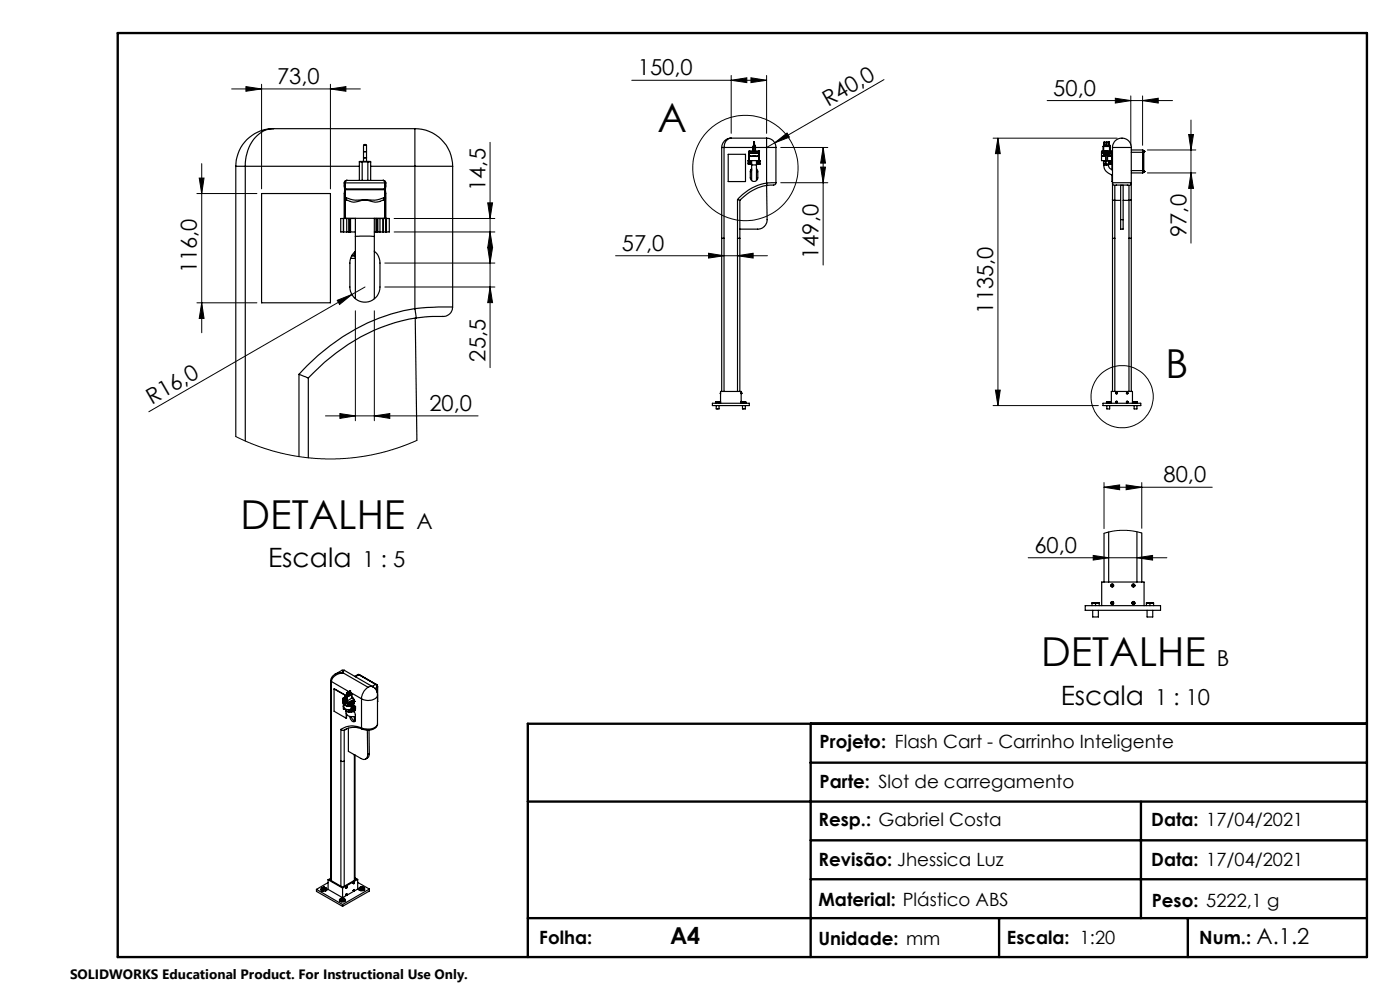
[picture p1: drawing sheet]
<svg xmlns="http://www.w3.org/2000/svg" width="297mm" height="210mm" viewBox="0 0 297 210" stroke-linecap="round" stroke-linejoin="round" font-family="sans-serif">
<g fill="none" stroke="#000" stroke-width=".21">
<path d="M49.1 18.9h27.3M52.2 18.4l3.3 .5-3.3 .5zM55.5 17.9v22.2M70.1 18.9l3.3-.5v1zM70.1 17.9v22.2M134 17h28.6M155.1 17l3.3-.5v1zM155.1 16v12.3M159.3 16.5l3.3 .5-3.3 .5zM162.6 16v12.3M187.5 16.9l-23.1 13.4M42.3 37.8h1l-.5 3.3z"/>
<path d="M42.8 34.7v35.9M104 30.2v47.8M164.4 30.3l2.6-2.1 .5 .9zM164.4 30.3l-1.8 1M165.6 38.8h10M165.6 31.3h10M174.1 35.4h1l-.5 3.4zM174.6 31.3l.5 3.3h-1zM174.6 31.3v24.9M210.7 29.3h26.3M211.7 29.3l.5 3.3h-1zM211.7 29.3v56.7"/>
<path d="M222.1 21.3h26.6M236.6 20.8l3.3 .5-3.3 .6zM239.9 20.3v10.5M242.4 21.3l3.3-.5v1.1zM242.4 20.3v10.5M243.4 31.8h10.3M243.4 36.7h10.3M252.2 28.5h1l-.5 3.3zM252.7 25.5v26.1M252.7 36.7l.5 3.3h-1zM41.8 41.1h12.7M81.6 55.8h23.4"/>
<path d="M83.6 46.3h21.4M83.6 49.2h21.4M103.5 52.5h1l-.5 3.3zM103.5 43h1l-.5 3.3zM104 49.2l.5 3.3h-1zM130.6 54.2h32.2M150.3 53.7l3.3 .5-3.3 .5zM156.5 54.2l3.3-.5v1zM41.8 64.2h12.7M42.8 64.2l.5 3.3h-1zM71.5 63.7l3.1-1.2-2.6 2.1zM74.6 62.5l-43 24.8"/>
<path d="M75.4 65.9v23.3M77.4 60.9l-2.8 1.6M79.4 65.9v23.3M81.6 60.9h23.4M104 60.9l.5 3.3h-1zM50 92.6l4.9 2.1 4.7 1.4 5.1 .9 4.3 .4 5.2-.2 4.8-.7 4.4-1.2 5-1.9M69 88.2h32.4M72.1 87.7l3.3 .5-3.3 .6zM79.4 88.2l3.3-.5v1.1zM210.7 86h22.3M211.2 82.8h1l-.5 3.2zM218.1 118.3h29.4"/>
<path d="M231.9 117.8l3.3 .5-3.3 .5zM234.2 103.4l3.3-.5v1zM234.2 102.4v9.7M234.2 103.4h23M238.9 102.9l3.3 .5-3.3 .5zM241.2 118.3l3.3-.5v1zM242.2 113.1l-2.3-.5-2.4-.1-3.3 .6M242.2 102.4v9.7"/>
<circle cx="158.1" cy="35.6" r="11.2"/>
<circle cx="238" cy="84.2" r="6.6"/>
</g>
<path d="M25 7h265v196h-265zM172 153.5v49.5M290 153.5h-178v49.5M112 170h178M172 178.3h118M172 161.8h118M242 170v24.8M112 194.8h178M172 186.5h118M211.9 194.8v8.2M252 194.8v8.2" fill="none" stroke="#000" stroke-width=".5"/>
<g fill="#000">
<path d="M164.4 30.3l2.6-2.1 .5 .9zM71.5 63.7l3.1-1.2-2.6 2.1z"/>
<path d="M70.1 18.9l3.3-.5v1zM52.2 18.4l3.3 .5-3.3 .5z"/>
<path d="M155.1 17l3.3-.5v1zM159.3 16.5l3.3 .5-3.3 .5zM236.6 20.8l3.3 .5-3.3 .6zM242.4 21.3l3.3-.5v1.1z"/>
<path d="M174.1 35.4h1l-.5 3.4zM174.6 31.3l.5 3.3h-1zM211.2 82.8h1l-.5 3.2zM211.7 29.3l.5 3.3h-1zM104 60.9l.5 3.3h-1zM103.5 52.5h1l-.5 3.3z"/>
<path d="M252.2 28.5h1l-.5 3.3zM252.7 36.7l.5 3.3h-1zM103.5 43h1l-.5 3.3zM104 49.2l.5 3.3h-1zM42.3 37.8h1l-.5 3.3zM42.8 64.2l.5 3.3h-1z"/>
<path d="M150.3 53.7l3.3 .5-3.3 .5zM156.5 54.2l3.3-.5v1z"/>
<path d="M79.4 88.2l3.3-.5v1.1zM72.1 87.7l3.3 .5-3.3 .6z"/>
<path d="M238.9 102.9l3.3 .5-3.3 .5zM234.2 103.4l3.3-.5v1zM241.2 118.3l3.3-.5v1zM231.9 117.8l3.3 .5-3.3 .5z"/>
</g>
<g fill="none" stroke="#000" stroke-width=".25">
<path d="M50 35.3h2M50 35.3v57.3M52 35.3v58.2M52 35.3h24.2M58 27.3a6.3 6.3 0 0 0-5.6 5.3l-.3 1.3-.1 1.4M58 27.3a7.9 7.9 0 0 0-8 8M58 27.3h30M73 38.8l.1 1.2M73 38.8h.1M73.1 39.6l.1 .5h8.4M73.1 38.8h.2M73.1 39.6v1.3"/>
<path d="M73.1 38.8v.8M73.1 39.9v.7M73.3 38.8h8.3M73.3 38.8v3.1M73.6 38.3a.54 .54 0 0 0-.6 .5M73.6 38.3h.1M73.6 38.3l-.2 .1-.1 .4M73.6 38.3h7.6M73.6 38.3a.49 .49 0 0 0-.5 .5M76.2 34.4h.6M76.2 34.4v3.9M76.8 34.2v.2"/>
<path d="M76.8 34.2l-.6 .2M76.8 34.4h1.2M76.8 34.2h1.2M76.8 34.4v3.9M77.1 30.8l.2-.2 .5 .2M77.1 33.5h.7M77.1 33.4h.7M77.1 32.2h.7M77.1 30.8h.7M77.1 30.8v3.4M77.8 30.8v3.4M78 34.2v.2"/>
<path d="M78 34.4h.6M78 34.2l.6 .2M78 34.4v3.9M78.6 34.4v3.9M78.6 35.3h9.4M81.2 38.3h.1a.54 .54 0 0 1 .5 .5M81.2 38.3l.3 .1 .1 .4M81.2 38.3a.49 .49 0 0 1 .6 .5M81.6 38.8h.2M81.6 38.8v1.3M81.7 39.9v.7M81.8 39.6l-.2 .5"/>
<path d="M81.8 39.6v1.3M81.8 38.8h.1M81.8 38.8v.8M81.8 38.8v1.2M88 27.3a8 8 0 0 1 8 8M88 27.3v8M88 35.3h8M88 35.3v30.2M96 35.3v29.8a1.99 1.99 0 0 1-2 2M153.1 31.3h.5M153.1 31.3v51.7M153.6 31.3v51.7"/>
<path d="M153.6 31.3h6.1M154.5 32.7h3.7v5.8h-3.7zM155.1 29.3a1.8 1.8 0 0 0-1.5 2M155.1 29.3a1.99 1.99 0 0 0-2 2M155.1 29.3h7.5M158.8 34.1h.1M158.8 34.8h.1M158.9 32.2v.2M158.9 32.2h.1M158.9 32.5h2.1M158.9 32.4v.1M158.9 32.5v.2"/>
<path d="M158.9 32.5l-.1 2.3M158.9 32.7v1.4M158.9 32.9l.1 .2M158.9 32.2h2.1M158.9 34.1h2.1M158.9 34.1h.1M158.9 32.2v.7M158.9 33v1.1M158.9 32.9h.1M159 32.9l1 .2M159 32.9v.2M159 33.1h1"/>
<path d="M159 33.1h.1M159 34.1h.1M159 34.8h.1M159 34.1h-.3v.7h.3M159 34.1v.7M159 32l-.1 .2M159 32h1.9M159.1 34.1h.1M159.1 34.8h.1M159.1 34.1v.7M159.2 34.1h.1M159.2 34.8h.1"/>
<path d="M159.2 34.1v.7M159.2 34.1h.3v.9M159.2 34.8h.3M159.2 36.2h.3M159.2 36l.3 .1M159.3 36h.2M159.4 35.8v.3M159.5 35v3.3M159.5 35h1M159.5 35.8l-.3 .5v1.4a.79 .79 0 0 0 .8 .8 .79 .79 0 0 0 .8-.8v-1.4l-.3-.5M159.7 31.1h.1M159.7 31.1v.9"/>
<path d="M159.8 31v.1M159.8 31l-.1 .1M159.8 31.1h.3M159.8 31h.3M159.8 31.1v.9M159.9 30.8h.1M159.9 30.2h.2M159.9 30.5h.2M159.9 30.2v.8M160 33.1h.9M160 30.8h.1M160.1 30.8h.1"/>
<path d="M160.1 30.2v.8M160.1 31v.1M160.1 31.1h.2M160.1 31l.2 .1M160.1 31.1v.9M160.3 31.1v.9M160.3 31.3h2.3M160.5 35v3.3M160.5 34.8h.1M160.5 34.1h.1M160.5 34.1v.9M160.5 34.1v.7"/>
<path d="M160.6 34.1h.1M160.6 34.1v.7M160.6 34.8h.1M160.7 34.1h.1M160.7 34.8h.1M160.7 34.1v.7M160.8 34.1v.7M160.8 34.1h.3M160.8 34.8h.3M160.9 32l.2 .2M160.9 32l.1 .2M160.9 32h.1"/>
<path d="M160.9 34.1h.1M160.9 34.8h.1M160.9 33.1h.1M160.9 34.1v.7M161 32.9l-1 .2M161 32.9l-.1 .2M161 32.9h.1M161 32.9v.2M161 32.2h.1M161 32.2v.7M161 32.4v.1M161 32.5v.2"/>
<path d="M161 34.1h.1M161 32.5l.1 .2M161 32.7l.1 2.1M161.1 32.3l-.1 .1M161.1 34.8h.1M161.1 32.2l-.1 .2M161.1 34.1h.2v.7h-.2M161.1 34.1v.7M162.6 29.3a1.93 1.93 0 0 1 2 2M162.6 38.8a10.3 10.3 0 0 0-6.1 3.5M162.6 38.8l.1 .5M162.6 29.3v2"/>
<path d="M162.6 39.3l.1 7.3a1.93 1.93 0 0 1-2 2h-3.7M162.6 31.3h2M162.6 31.3v7.5M162.7 39.3a10 10 0 0 0-5.7 3.2M164.6 38.8a.87 .87 0 0 1-1.2 .5h-.7M164.6 38.8h-2M164.6 31.3v7.5M233.7 32.2v1.9h.9M233.7 32.5h.4M233.7 32.2h.4M233.7 32.5h.1M234 31.1h.1"/>
<path d="M234 31.1v.9M234.1 32.9l-.4 .2h.5M234.1 32.9l.1 .2M234.1 32.9h.1M234.1 32.2h.1M234.1 32.5h.1M234.1 32.5l.1 .2M234.1 32.2v.7M234.1 31v.1M234.1 31l-.1 .1M234.1 31.1h1.3M234.1 31h1.3"/>
<path d="M234.1 31.1v.9M234.2 35a2.22 2.22 0 0 0 1.8 2.2M234.2 34.1h.1M234.2 32h-.4l-.1 .2M234.2 35h1M234.2 32.9h.4M234.2 32.9v.2M234.2 32v.2M234.2 32l-.1 .2M234.2 32.4l-.1 .1M234.2 32.4l.3 .1M234.2 34.1l-.1 .7h1.3"/>
<path d="M234.2 34.1h1.2M234.2 32.2v.2M234.2 32.7v.2M234.2 34.1v.9M234.2 32h.4M234.2 32.2h.4M234.2 30.8h.1M234.2 30.8h.2M234.2 30.2h.2M234.2 30.5h.2M234.2 33.1h.1M234.2 30.2v.8"/>
<path d="M234.3 30.1l.1 .1M234.3 30.1l-.1 .1M234.3 30.1h.1M234.4 30.8h.1M234.4 30.2v.8M234.5 32.5l-.1 .2h-.2M234.5 32.5h.1M234.6 34.1h.1M234.6 33l-.4 .1M234.6 32.5v.1M234.6 32.5h.1M234.6 34.8h.1"/>
<path d="M234.6 32.2h.3M234.6 32v.2M234.6 32h.3M234.6 32.6h.3M234.6 34.1h.3M234.6 32.4h.3M234.6 32.4h.1M234.6 32.2v.2M234.6 32.6v2.2M234.7 30.2h.1M234.7 30.2v.8M234.8 30.1v.1"/>
<path d="M234.8 30.1l-.1 .1M234.8 30.1h.1M234.8 30.2v.8M234.9 32v.2M234.9 32h.4M234.9 32.9h.4M234.9 33l.4 .1M234.9 34.1h.1M234.9 32.5v.1M234.9 32.4v.1M234.9 32.5h.1M234.9 32.2v.2"/>
<path d="M234.9 32.6v1.5M234.9 32.2h.4M235 32.5l.1 .2h.2M235 32.5h.1M235.2 35v.2a1.17 1.17 0 0 0 .8 .9M235.2 34.1h.1M235.2 30.8h.1M235.2 30.2h.1M235.2 30.5h.1M235.2 30.2v.8M235.2 34.8v.2M235.2 34.1v.7"/>
<path d="M235.3 33.1h.1M235.3 32h.4l.1 .2M235.3 30.8h.1M235.3 32.9v.2M235.3 32.9h.1M235.3 32l.1 .2M235.3 32.2h.1M235.3 32v.2M235.3 32.4l.1 .1M235.3 32.4l-.3 .1M235.3 30.2v.8M235.3 32.2v.2"/>
<path d="M235.3 32.7v.2M235.3 34.1v.7M235.4 31.1h.1M235.4 31v.1M235.4 31l.1 .1M235.4 31.1v.9M235.4 32.5h.1M235.4 32.5l-.1 .2M235.4 34.1h.1M235.4 34.8h.1M235.4 34.1v.7M235.4 32.9l-.1 .2"/>
<path d="M235.4 32.5h.4M235.4 32.2h.4M235.4 32.9h.1M235.4 32.2v.7M235.5 32.9l.3 .2h-.5M235.5 32.9l-.2 .2M235.5 34.1h.4v.7h-.4M235.5 31.1v.9M235.5 34.1v.7M235.6 34.1v.7M235.7 34.1v.7M235.8 32.5h.1"/>
<path d="M235.8 32.2v1.9h-.9M235.9 34.3v.2zM235.9 37.1l.1 1.4M236 31.3a1.99 1.99 0 0 1 2-2 1.99 1.99 0 0 1 2 2M236 31.3h4M236 38.8h4M236 38.8l.1 .3 .4 .2M236 38.8v3.5M236 32.7l-.1 3.3M236 31.3v7.5M236.5 39.3h3M236.5 39.3v3.2"/>
<path d="M239.5 39.3v3.2M240 38.8l-.1 .3-.4 .2M240 38.8v3.5M240 36.2h2.4M240 36.7h2.4M240 31.8h2.4M240 31.3v7.5M240 32.3h2.4M242.4 32.3h.2M242.4 36.2h.2M242.4 36.2v.5M242.4 31.8v.5"/>
<path d="M242.4 31.8l.2 .3M242.4 32.3v3.9M242.6 32h.1M242.6 36.5h.1M242.6 32v.2M242.6 36.3v.2M242.6 32.1v.1M242.6 32v.1M242.6 36.4v.1M242.6 36.3v.3v-.2M242.6 36.4h.1M242.6 36.5l-.2 .2"/>
<path d="M242.6 36.2v.1M242.6 32.1h.1M242.6 32.1v-.1v.3M242.6 32.3h.1M242.6 32.1v.2M242.6 36.3v.1M242.6 32.3v3.9M55.5 41.1h14.6v23.1h-14.6zM72.8 46.3h.1M72.8 49.2h.1M72.8 46.3v2.9M73.1 46.3h.1"/>
<path d="M73.1 40.6v5.7M73.1 40.9v5.4M73.2 46.3h8.5M73.2 46.3h.1M73.2 42.2v4.1M73.3 41.9l-.2 .1 .4 .4M73.3 41.9l.2 .5M73.3 41.9h.1M73.3 40.1v.1M73.4 41.9a6.8 6.8 0 0 0 4 .5M73.4 41.9v.4l.2 .2M73.5 42.4l.1 .1"/>
<path d="M73.6 46.3h.4M73.6 49.2h.4M73.6 46.3h-1.3v2.9h1.3M73.6 46.3v2.9M73.6 42.5l.7 .2M74 46.3h.2M74 49.2h.2M74 46.3v2.9M74.2 46.3h.2M74.2 49.2h.2M74.2 46.3v2.9M74.4 46.3h1"/>
<path d="M74.4 49.2h1M74.4 46.3v2.9M74.4 54.8h1M74.6 54.3h.7M74.7 54.1h.6M74.7 54.2h.7M75.3 53.4l.1 1.1M75.4 50.2v13.2M75.4 50.2h4M75.4 46.3v3.9M77.4 42.4l-.6 .1a3.3 3.3 0 0 1-2.5 .2M77.4 42.4l2.2 .5 1-.2"/>
<path d="M79.4 50.2v13.2M79.4 53.3a3.1 3.1 0 0 1 1.2 2.5v5.1a3.2 3.2 0 0 1-3.2 3.2 3.2 3.2 0 0 1-3.2-3.2l.1-5.6 .2-.9 .9-1.1M79.4 46.3h.4M79.4 49.2h.4M79.4 46.3v3.9M79.8 46.3h.1M79.8 49.2h.1M79.8 46.3v2.9M79.9 46.3v2.9M79.9 46.3h.3M79.9 49.2h.3M80.2 46.3h.4"/>
<path d="M80.2 49.2h.4M80.2 46.3v2.9M80.6 46.3v2.9M80.6 46.3h1.4M80.6 49.2h1.4M81.3 42.5l-.7 .2M81.3 46.3h.1M81.3 49.2h.1M81.3 46.3v2.9M81.4 46.3v2.9M81.4 42.4l-.1 .1M81.5 41.9a6.8 6.8 0 0 1-4 .5h-.1"/>
<path d="M81.5 41.9v.4l-.2 .2M81.5 40.1v.1M81.6 40.1v.1M81.6 41.9l.2 .1-.4 .4M81.6 40.2h-8.4l-.1 .7M81.6 40.2l.2 .7M81.6 41.9l-.2 .5M81.6 40.2v1.7M81.6 41.9h-.1M81.7 46.3h.1M81.7 42.2v4.1M81.8 40.6v8.6"/>
<path d="M81.8 46.3h.1M81.8 40.9v5.4M81.8 49.2h.1M82 46.3h.6v2.9h-.6M82 46.3v2.9M153.1 50.5h.5M156.5 42.3l.5 .2M156.5 50.5h.5M156.5 42.3v40.7M157 42.5v40.5M236 42.3l.5 .2M236 50.5h.5"/>
<path d="M236 42.3v40.7M236.5 42.5h1.2M236.5 42.5v40.5M237.7 46.6v2h.6v-2M237.7 46.6v-7.3h.6v7.3M237.7 46.6h.6M238.3 42.5h1.2M239.5 50.5h.5M239.5 42.5v40.5M240 42.3l-.5 .2M240 42.3v40.7M63.4 79.4l2 .8"/>
<path d="M63.4 79.4v17.5M88 65.5a42.1 42.1 0 0 0-24.6 13.9M88 65.5l.3 1.9M88.1 67.5l.3 25.9M88.3 67.4a38.5 38.5 0 0 0-21.7 11.6l-1.2 1.2M93.9 67.1l-2.9 .1-2.7 .2M96 65.1h-3l-5 .4M65.4 80.2v16.9M151.1 85.5h7.9v.5h-7.9zM151.8 85.3v.2M151.9 85.3h.1M151.9 85.3h-.1"/>
<path d="M151.9 85.3h.3M151.9 86v.7h.6v-.7M152 85.3v.2M152.2 85.3h-.2M152.2 85.3h.2M152.2 85.3h.3M152.4 85.3v.2M152.5 85.3h-.1M152.5 85.3h.1M152.6 85.3h.1M152.6 85.3v.2M152.8 83.5l.1 .1"/>
<path d="M152.8 85.3l.1 .1M152.8 83.4h.1M152.9 83.5h.1M152.8 85.3h.1M152.8 85.2h.1M152.9 85.2h.1M152.9 83.3l-.1 .1M152.9 85.1l-.1 .1M152.9 85.5v-2.5h4.3v2.5M157.2 83.4v.1M157.2 83.3v.1M157.2 85.1v.2"/>
<path d="M157.2 85.3v.1M157.2 83.4h.1M157.2 85.3h.1M157.4 85.3v.2M157.5 85.3h.1M157.5 85.3h.3M157.5 85.3h-.1M157.5 86v.7h.6v-.7M157.6 85.3v.2M157.8 85.3h-.2M157.8 85.3h.2M157.8 85.3h.3"/>
<path d="M158 85.3v.2M158.1 85.3h-.1M158.1 85.3h.1M158.2 85.3h.1M158.2 85.3v.2M234 85.5h8v.5h-8zM234.7 85.3h.1M234.7 85.3h.2M234.7 85.3v.2M234.8 86v.7h.6v-.7M234.9 85.3h.4M234.9 85.3h.2"/>
<path d="M234.9 85.3h-.2M235.1 85.3v.2M235.3 85.3h-.2M235.3 85.3h.2M235.5 85.3v.2M235.8 85.5v-2.5h4.4v2.5M236.7 83.4h.3M236.7 83.4h.1M236.7 85.3l.1-.2 .2 .2M236.7 85.3h.3M236.7 85.3h.1M237 83.4h.1"/>
<path d="M237 85.3h.1M239 85.3l.1-.2 .2 .2M239 85.3h.3M239 83.4l.3 .1zM239 85.3h.1M239 83.4h.1M239.3 85.3h.1M239.3 83.4h.1M240.5 85.3h.1M240.5 85.3h.2M240.5 85.3v.2M240.6 86v.7h.6v-.7"/>
<path d="M240.7 85.3h.4M240.7 85.3h.2M240.7 85.3h-.2M240.9 85.3v.2M241.1 85.3h-.2M241.1 85.3h.2M241.3 85.3v.2M234.2 113.1v10.4M235.2 112.8v10.7M241.2 112.8v10.7M242.2 113.1v10.4M230.2 128.5h16v1h-16z"/>
<path d="M231.7 127.9v.6M231.8 129.5v1.4h1.2v-1.4M232.1 127.9h.7M232.1 127.9h.3M232.1 127.9h-.4M232.4 127.9v.6M232.8 127.9h-.4M232.8 127.9h.4M233.2 127.9v.6M233.7 128.5v-5h9v5M235.7 124.2h.4a.23 .23 0 0 1-.2 .3 .23 .23 0 0 1-.2-.3zM235.7 127.9h.4a.23 .23 0 0 1-.2 .3 .23 .23 0 0 1-.2-.3z"/>
<path d="M235.7 124.2h.1M235.7 127.9h.1M235.8 124l.2-.1 .2 .3h-.5zM235.8 127.7h.3l.1 .2h-.5zM236.2 124.2h.1M236.2 127.9h.1M240.2 127.9h.5a.27 .27 0 0 1-.3 .3 .27 .27 0 0 1-.2-.3zM240.2 124.2h.5a.27 .27 0 0 1-.3 .3 .27 .27 0 0 1-.2-.3zM240.2 127.8l.3-.2 .2 .3h-.5zM240.2 127.9h.1M240.2 124.1a.24 .24 0 0 1 .3-.2 .24 .24 0 0 1 .2 .3h-.5zM240.2 124.2h.1"/>
<path d="M240.7 127.9h.1M240.7 124.2h.1M243.2 127.9v.6M243.3 129.5v1.4h1.2v-1.4M243.6 127.9h.7M243.6 127.9h.3M243.6 127.9h-.4M243.9 127.9v.6M244.3 127.9h-.4M244.3 127.9h.4M244.7 127.9v.6M70.2 144.3l.1 .3"/>
<path d="M70.2 144.3v42.5M70.3 144.6v42.2M70.3 144.6l3.9 2.2M70.9 146.1l2.5 1.4M70.9 146.1l2.4 1.5M70.9 146.1v4.8l2.5 1.5M71 143l-.6 .6-.2 .7M72.3 154.7l.4 .2h.3M72.3 154.7v33.3M72.5 142.2h.6M72.5 142.2l.3 .5M72.5 142.2l-1.5 .8"/>
<path d="M72.7 148.9h.1M72.7 148.2l.5 .7 1 .2M72.7 148.5l.3 .5 1.2 .3M72.7 148.5l.3 .5 1.2 .4M72.7 148.5h.1M72.7 148.9l.5 .7M72.7 148.2h.1M72.7 148.2v.7M72.7 148.9l.1 .4 .4 .3M72.8 148.1l-.1 .1M72.8 142.7a2.49 2.49 0 0 0-2.5 1.9M72.8 142.7l-1.3 .1-.5 .2"/>
<path d="M72.8 148.1h.1M72.8 142.7l5.3 3.1M72.8 148.1l.4 .5 1 .3M72.8 148.8l.6 .4 .8 .2M72.8 149.9a1.25 1.25 0 0 0 1.7 .5M72.8 149.7v.1M72.8 149.7h.1M72.8 150.4h.1M72.8 149.3l.1 1.1M72.9 150.4v.1M72.9 150.1v.4M73 150.4l-.1 .1"/>
<path d="M73 150.2v.2M73 154.9v33.1M73.1 147.9l.1-.1-.1 .1M73.1 147.9h.1M73.1 142.2l-.3 .5M73.1 142.2l6 3.5M73.1 147.9l-.3 .2M73.1 150.3l-.1 .1M73.2 149.6l.5 .2h.5M73.2 149.6l.4 .1h.6M73.2 147.7l.1 .8M73.2 147.7h.1"/>
<path d="M73.3 147.6l-.1 .1M73.3 147.6h.1M73.3 147.7l.2 .1M73.3 148.5l.2 .2M73.3 147.7v.8M73.3 147.6v.1M73.3 147.7h.1M73.4 150.7a1.2 1.2 0 0 0 1.6 1.3h.1M73.4 150.7l.5 .3M73.4 150.5v.2M73.4 151.3v1.1M73.4 154.6l-.4 .3"/>
<path d="M73.5 147.8h.2M73.5 148.7h.2M73.5 147.8v.9M73.5 146.9l.2 .1zM73.5 147.8h.1M73.5 147.6v.1M73.5 147.2h.2M73.5 147.5l-.2 .1M73.5 147v.7M73.5 151.5l-.1 .9M73.7 147v.7h-.2M73.7 147.5h-.2"/>
<path d="M73.7 147.5h.1M73.7 147.8v.9M73.8 147.3h.1M73.8 147.3v.1M73.8 147.3l.1 .1M73.9 146.8h.1M73.9 147.5h.1M73.9 147.3l-.2 .1M73.9 146.8v.7M73.9 154.5v4.9l2.7 1.5a.86 .86 0 0 0 1 .1 .86 .86 0 0 0 .4-1M73.9 151h.1M73.9 150.5v.6"/>
<path d="M73.9 151v.1M73.9 151.1h.2M74 147.3h.1M74 147.2h.1M74 147.2v.1M74 147.5h-.1M74 146.8v.7M74.1 150.5v.6M74.1 147.2v.1M74.1 147.2h.1M74.1 147.3h.1M74.2 147.1h.2"/>
<path d="M74.2 149.7v.1M74.2 149.7h.1M74.2 146.5l.2 .1-.2-.1M74.2 148.9v.2M74.2 147.2v.1M74.2 148.9l.1 .1M74.2 149.4h.1M74.2 149.3h.1M74.2 146.9h.2M74.2 149.8h.1M74.2 146.6v.6M74.2 149.1v.6"/>
<path d="M74.2 149.4l.1 .1M74.2 147.1l-.2 .1M74.2 149.3v.1M74.3 149.4l.2-.1-.1-.2 .1 .3M74.3 149.3l-.1 .1M74.3 152h.1M74.3 149.7l-.1 .1M74.3 149l-.1 .1M74.3 149.2l-.1 .1M74.3 149.7h-.1M74.3 149.7h.1M74.3 149v.2"/>
<path d="M74.3 149.5v.2M74.4 146.6v.7h-.2M74.4 147.1h.1M74.4 147.1l.2 .1M74.4 146.9l2.3 1.3M74.4 152h-.1M74.4 151h.7M74.4 149.1h.1M74.5 148.7l.1 .2M74.5 151h.1M74.5 148.7l-.3 .2M74.5 151l-.4 .1"/>
<path d="M74.5 150.5v.5M74.5 149.2h-.2M74.5 149.2l-.2 .3M74.5 149.2h.1M74.5 149.5l-.2 .2M74.5 152l.4 .7 .4 .3M74.5 149.5h.1M74.5 150.4h.1M74.5 150.9v.1M74.6 147.2v.1M74.6 147.3h.1M74.6 149.1h.1"/>
<path d="M74.6 149.2v.1M74.6 149.3h.1M74.6 147.2h.1M74.6 147.3v.8M74.6 148.9v.3M74.6 149.3v1.1M74.6 147.3l-.9 .5M74.6 148.1l-.9 .6M74.6 148.9l-.3 .1M74.6 149.1l-.1 .1M74.6 147.9l.4 .2 .1 .4M74.6 147.9l.4 .5"/>
<path d="M74.6 149v.2M74.7 148.6l-.2 .1M74.7 148.6l.1 .2M74.7 149l.1 .3-.2-.1M74.8 149.1l-.1-.1 .1 .2h-.2M74.8 148.8l-.2 .1M74.8 149l-.2 .1M74.8 149h.1M74.8 149v.1M74.8 149.1l-.2 .2M74.8 150.3l-.2 .1M74.8 149.4h.1"/>
<path d="M74.8 150.3h.1M74.8 148.8l.1 .2M74.8 149.1v1.2M74.9 149h.1M74.9 150.7l.5 .8v1.2a.5 .5 0 0 1-.6 .4 .5 .5 0 0 1-.4-.5l-.1-.6M74.9 149h.2M74.9 149.1h.1M74.9 149h-.1M75 148.9l.1-.1-.1 .3zM75 150.7l-.5 .3M75 150.7h.1M75 148.4l.1 .2"/>
<path d="M75 149.9l-.2 .3M75 148.4l.1 .1M75 149.7l.2 .2-.2 .1M75 149.3v.6M75 148.4l-.3 .2M75 149.6l.4 .3M75 150h.1M75 149.3l-.1 .1M75.1 148.8h.1M75.1 152l.1 .8 .2 .1M75.1 149l-.1-.2 .1 .1-.2 .1M75.1 148.8l-.2 .2"/>
<path d="M75.1 149.2l-.3 .1M75.1 149.2l-.1 .1M75.1 150.1h-.1v.6M75.1 148.6l-.3 .2M75.1 148.6v.2M75.1 149v.2M75.1 150.1v.6M75.1 148.5h.1M75.1 148.8v.2M75.1 148.5v.1M75.1 149.2h.1M75.1 148.5v.7"/>
<path d="M75.2 150.1v.6M75.2 150.1h-.1M75.2 150.7h-.1M75.2 150.7h.1M75.3 150.1h.1h-.2M75.3 150l-.1 .1M75.4 150.1v.6h-.2M75.4 149.9l-.1 .2M75.4 149.9v.6M75.9 143.1h.4M75.9 143.1h.2M75.9 143.1l-.7 .4"/>
<path d="M76.1 143.1h.2M76.1 143.1l3.6 2.1M76.1 143.1l-.7 .5M76.3 143.1l3.5 2.1M76.7 154.4a4.4 4.4 0 0 0-4.4 .3M76.7 154.4l.1 .2M76.7 148.2v6.2M76.8 154.6a4.1 4.1 0 0 0-3.8 .3M77.9 154.9l.1 5.1M78.1 145.8a2.97 2.97 0 0 0-1.4 2.4M78.3 154.9l.1 5M78.4 159.9l-.3 .7-.5 .4"/>
<path d="M78.4 159.9l-.4 .1M79.1 145.7l.8 .8 .2 .9M79.1 145.7l-.5-.1-.5 .2M79.7 145.2l.3 .6M79.7 145.2h.1M79.7 145.2l-.7 .4M79.8 145.2l.2 .2M80 145.3v.1M80 145.4h.1M80 145.4l.1 .3M80 145.8v1.1M80 145.8l-.4 .2"/>
<path d="M80.1 153.5a1.96 1.96 0 0 1-2.6 1.3l-.7-.2M80.1 147.4a1.91 1.91 0 0 1-2.4 1.1l-1-.3M80.1 153.5a1.99 1.99 0 0 1-2.6 1.1l-.8-.2M80.1 147.4v6.1M80.1 145.7l-.1 .1M80.1 148.8v.1M80.1 145.7v3.1M70.2 160.1l.1 .2M72.3 161.5h.7M75.2 160.1v26.7M75.2 160.2h.1M75.3 160.2v26.5"/>
<path d="M67.1 188.7l5.6 3.2M67.1 188.7v.4l5.6 3.2M68.3 188.4l-.2 .2 .2 .3M68.3 188.5l.1 .1M68.3 188.9h.1M68.3 188.7l-.1 .1M68.3 188.9l.2 .1M68.3 188.5v.4M68.3 188.4l.1 .2M68.3 188.4v.1M68.4 188.3l-.3 .4 .2 .2M68.4 188.3l.3-.1a.25 .25 0 0 1 .3 .1 .25 .25 0 0 1-.1 .4 .25 .25 0 0 1-.3-.1z"/>
<path d="M68.4 188.6h.4M68.4 188.6l.2 .1M68.6 188.7v.3M68.6 188.2l-.3 .2M68.6 188.2l.4 .1M68.8 188.6l-.2 .1M68.8 188.6h.2M68.9 188.3l.1 .1M68.9 188.3h-.2l-.3 .1M69 188.3l.1 .2M69 188.3l.1 .1M69 188.6v.4"/>
<path d="M69.1 188.3l.2 .2a.57 .57 0 0 1-.3 .6 .57 .57 0 0 1-.7-.1v-.1M69.1 188.5l-.3 .1M69.1 188.5l-.1 .1M69.1 188.4l.2 .2-.2 .3M69.1 188.4v.1M69.1 188.8h.1M69.1 188.7l.2 .1M69.1 188.8v.2v-.2M69.1 188.4v.4M69.6 187.2l-2.5 1.5M69.6 186.6v2.1l3.1 1.7M69.6 186.6l3.1 1.8"/>
<path d="M70.2 186.3l-.6 .3M72.2 190.8h.2M72.2 191.2h.1M72.2 191l-.1 .1M72.2 191.2l.2 .1M72.2 190.8v.4M72.2 190.7l-.1 .2 .1 .3M72.3 190.6l-.2 .1a.62 .62 0 0 0 .4 .7 .62 .62 0 0 0 .7-.3 .28 .28 0 0 0 .1-.3 .28 .28 0 0 0-.3-.2M72.3 190.6l.1 .2M72.3 190.6l-.1 .2M72.3 190.7l.2-.1 .5 .1M72.4 190.8l.3 .1"/>
<path d="M72.4 190.6l.1-.1a.26 .26 0 0 1 .4 0 .26 .26 0 0 1 0 .3 .26 .26 0 0 1-.3 .1l-.3-.2zM72.4 190.8l.1 .2M72.5 191v.3M72.6 190.5l-.3 .1M72.6 190.5h.3M72.7 188.4v2M72.7 191.9v.4M72.7 190.9l-.2 .1M72.7 190.9h.3M72.9 190.5l.1 .2M72.9 190.5l.2 .2M73 190.9v.4l.1-.2"/>
<path d="M73 190.7l-.3 .2M73 190.7v.2M73.1 190.7l.1 .2-.1 .3M73.1 190.7h-.1M73.1 191.1h.1M73.1 191h.1M73.1 190.7v.4M73.1 191l.1 .1M73.1 191.1l-.1 .1M73.4 188.3h.1M73.4 189.8h.1M73.4 189.8v.1"/>
<path d="M73.4 189.9h.1M73.4 188.2l.2-.1-.2 .3zM73.5 189.6l.1 .1-.2 .2zM73.5 188.1h.1M73.5 189.6h.1M73.6 188.2h.1M73.6 189.7h.1M73.6 188.2l-.2 .1M73.6 189.7l-.2 .1M75 188.9h.1M75 187.4h.1M75 187.2h.2l-.2 .3z"/>
<path d="M75 188.7l.2 .1-.2 .2zM75.1 188.7h.1M75.1 187.2h.1M75.1 188.8h.1M75.1 187.3h.1M75.2 188.8l-.2 .1M75.2 187.2l-.2 .2M75.2 187.3l-.2 .1M75.3 186.2l.6 .3M75.3 186.4l.2 .1-2.8 1.7-2.7-1.6 .2-.1M75.9 187.2l2.5 1.4M75.9 186.5v2.1l-3.2 1.8"/>
<path d="M75.9 186.5l-3.2 1.9M76.3 188.4l.1 .1M76.3 188.8v.1M76.3 188.6l-.1 .1M76.3 188.8l.2 .1M76.3 188.4v.4M76.3 188.4l-.2 .2 .2 .2M76.4 188.3h-.2a.37 .37 0 0 0 0 .5 .37 .37 0 0 0 .5 .1l.6-.2 .1-.2-.3-.2M76.4 188.3v.2M76.4 188.3l-.1 .1M76.4 188.3a.28 .28 0 0 1 .4-.2 .28 .28 0 0 1 .1 .4h-.3zM76.4 188.4l.2-.2 .4 .2"/>
<path d="M76.4 188.5l.4 .1M76.4 188.5l.2 .1M76.6 188.1l-.2 .2M76.6 188.1l.4 .1M76.6 188.6v.3M76.8 188.6h-.2M76.8 188.6h.2M77 188.2l.1 .2M77 188.2l.2 .1M77 188.6v.3M77.1 188.4l-.3 .2M77.1 188.4l-.1 .2"/>
<path d="M77.2 188.4l.1 .2-.1 .3M77.2 188.6h.1M77.2 188.3l-.1 .1M77.2 188.7h.1M77.2 188.6l.1 .1M77.2 188.7l-.2 .2M77.2 188.3v.4M77.2 188.7l-.1 .2M78.4 188.6l-5.7 3.3M78.4 188.6v.4l-5.7 3.3"/>
<circle cx="234.3" cy="32.5" r=".2"/>
<circle cx="234.3" cy="32.5" r=".14"/>
<circle cx="234.3" cy="32.5" r=".18"/>
<circle cx="234.8" cy="32.5" r=".15"/>
<circle cx="234.8" cy="32.5" r=".14"/>
<circle cx="234.8" cy="32.5" r=".18"/>
<circle cx="235.2" cy="32.5" r=".15"/>
<circle cx="235.2" cy="32.5" r=".2"/>
<circle cx="235.2" cy="32.5" r=".14"/>
<circle cx="235.2" cy="32.5" r=".18"/>
<circle cx="236.9" cy="85.3" r=".16"/>
<circle cx="236.9" cy="83.4" r=".15"/>
<circle cx="239.1" cy="85.3" r=".16"/>
<circle cx="239.1" cy="83.4" r=".15"/>
<circle cx="239.1" cy="83.4" r=".11"/>
<circle cx="236" cy="127.9" r=".32"/>
<circle cx="236" cy="124.2" r=".31"/>
<circle cx="240.4" cy="127.9" r=".32"/>
<circle cx="240.5" cy="124.2" r=".31"/>
<circle cx="74.4" cy="149.3" r=".13"/>
<circle cx="74.4" cy="149.3" r=".15"/>
<circle cx="74.7" cy="149.1" r=".1"/>
</g>
<g font-size="8.5">
<text x="139.5" y="28">A</text>
<text x="247.2" y="80.2">B</text>
<text x="51" y="112.1">DETALHE</text>
<text x="220.9" y="141.3">DETALHE</text>
</g>
<g font-size="5.6">
<text x="56.9" y="120.4">Escala</text>
<text x="225" y="149.5">Escala</text>
</g>
<text font-size="4.9" x="142.1" y="200.2">A4</text>
<g font-size="4.7">
<text x="58.8" y="17.8">73,0</text>
<text x="135.3" y="16">150,0</text>
<text x="175.7" y="22.6" transform="rotate(-30 175.7 22.6)">R40,0</text>
<text x="223.5" y="20.3">50,0</text>
<text x="103" y="40.5" transform="rotate(-90 103 40.5)">14,5</text>
<text x="131.9" y="53.2">57,0</text>
<text x="251.7" y="50.3" transform="rotate(-90 251.7 50.3)">97,0</text>
<text x="41.8" y="58" transform="rotate(-90 41.8 58)">116,0</text>
<text x="173.6" y="54.9" transform="rotate(-90 173.6 54.9)">149,0</text>
<text x="210.7" y="66.5" transform="rotate(-90 210.7 66.5)">1135,0</text>
<text x="103" y="76.7" transform="rotate(-90 103 76.7)">25,5</text>
<text x="32.2" y="85.8" transform="rotate(-30 32.2 85.8)">R16,0</text>
<text x="91.1" y="87.2">20,0</text>
<text x="246.9" y="102.3">80,0</text>
<text x="88.3" y="112.1">A</text>
<text x="219.4" y="117.3">60,0</text>
<text x="76.9" y="120.3">1 : 5</text>
<text x="258.2" y="141.3">B</text>
<text x="245.1" y="149.5">1 : 10</text>
<text x="266.6" y="200.2">A.1.2</text>
</g>
<g font-size="3.9">
<text x="173.9" y="158.6">Projeto: Flash Cart - Carrinho Inteligente</text>
<text x="173.9" y="167.2">Parte: Slot de carregamento</text>
<text x="173.6" y="175.1">Resp.: Gabriel Costa</text>
<text x="244.2" y="175.3">Data: 17/04/2021</text>
<text x="173.6" y="183.7">Revisão: Jhessica Luz</text>
<text x="244.2" y="183.7">Data: 17/04/2021</text>
<text x="173.6" y="192.2">Material: Plástico ABS</text>
<text x="244.3" y="192.3">Peso: 5222,1 g</text>
<text x="114.4" y="200.2">Folha:</text>
<text x="173.6" y="200.4">Unidade: mm</text>
<text x="213.6" y="200.2">Escala: 1:20</text>
<text x="254.4" y="200.2">Num.:</text>
</g>
<text font-size="2.9" x="14.9" y="207.6">SOLIDWORKS Educational Product. For Instructional Use Only.</text>
</svg>
